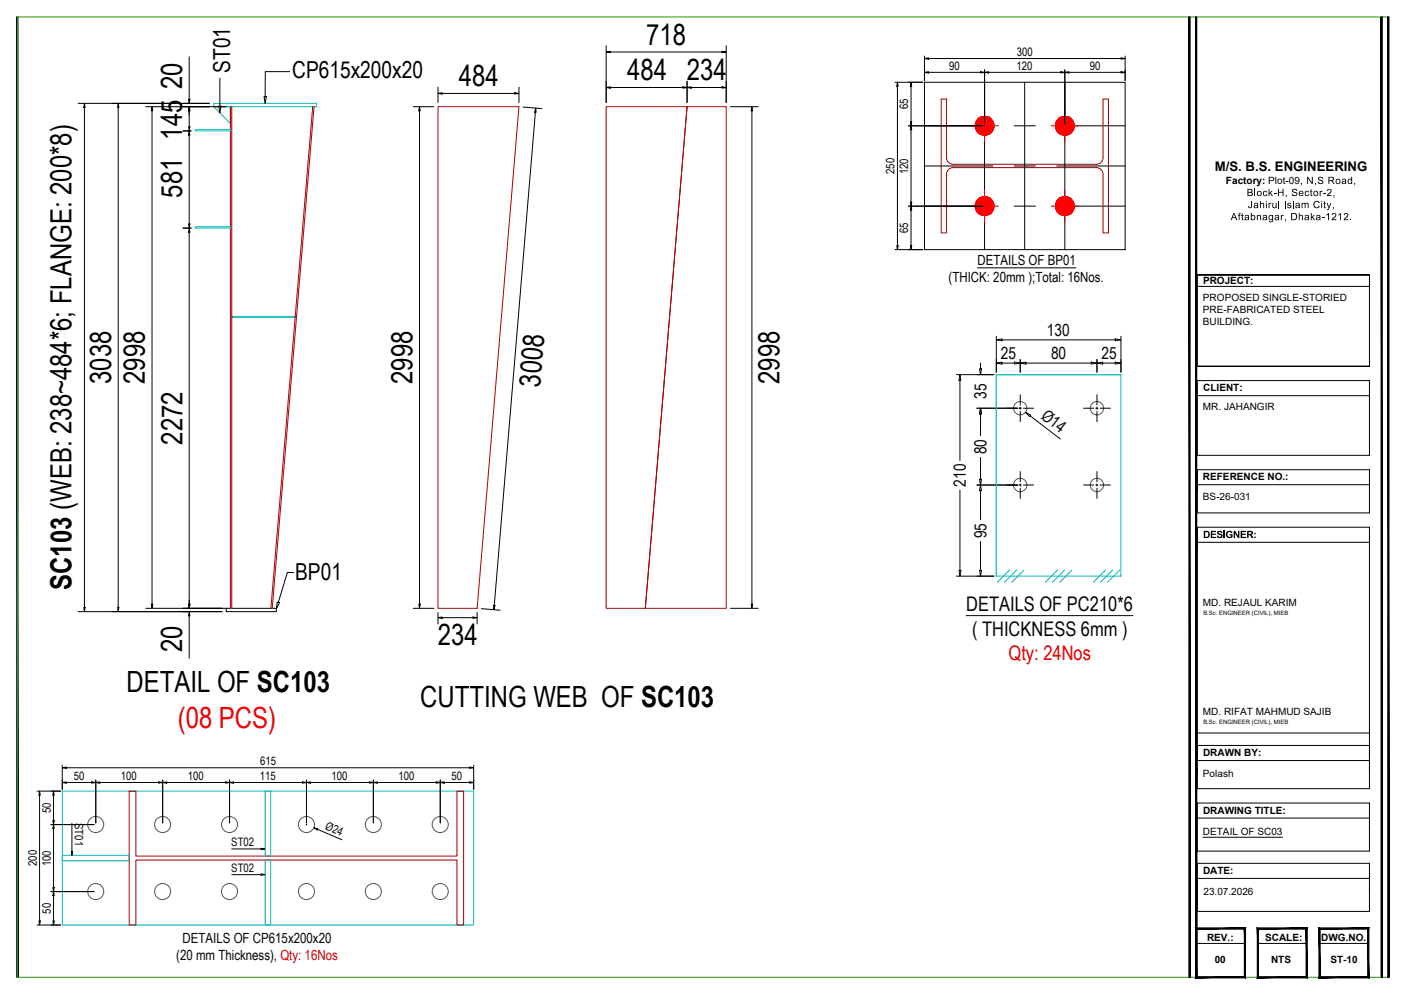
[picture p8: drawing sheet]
<svg xmlns="http://www.w3.org/2000/svg" width="420mm" height="297mm" viewBox="0 0 420 297" stroke-linecap="round" stroke-linejoin="round" font-family="sans-serif">
<!-- layer: Base plate -->
<path d="M276.5 24.6h60v50h-60zM67.6 181.8h15.1v1h-15.1z" fill="none" stroke="#000" stroke-width=".3"/>
<!-- layer: Connection Plate -->
<path d="M63.9 30.9h30.8v1h-30.8zM297.9 112h37.3v60.2h-37.3zM301.9 170.4l-3.6 3.6M304.1 170.4l-3.7 3.6M306.2 170.4l-3.6 3.6M316.3 170.4l-3.7 3.6M318.4 170.4l-3.7 3.6M320.5 170.4l-3.6 3.6M330.6 170.4l-3.7 3.6M332.7 170.4l-3.6 3.6M334.9 170.4l-3.7 3.6M18.6 236.4h123v40h-123z" fill="none" stroke="#00b3b3" stroke-width=".3"/>
<!-- layer: Stiffener -->
<path d="M63.9 31.9h5v5zM69.3 94.6h19v.3h-19zM79.3 236.4h1.6v19.4h-1.6zM18.6 255.6h20v1.6h-20zM79.3 257h1.6v19.4h-1.6z" fill="none" stroke="#008ab8" stroke-width=".3"/>
<!-- layer: 000 Steel Column -->
<path d="M68.9 31.9v149.9M69.3 31.9v149.9M93.5 31.9l-12.5 149.9M93.9 31.9l-12.5 149.9M131 31.9h24.2l-12.5 149.9h-11.7zM181.3 31.9h24.2l-12.5 149.9h-11.7zM205.5 31.9h11.7v149.9h-24.2zM327.9 49.1a2 2 0 0 0 2-2v-17.5h1.6v40h-1.6v-17.5a2 2 0 0 0-2-2M327.9 49.1h-42.9a1.96 1.96 0 0 1-1.9-2v-17.5h-1.6v40h1.6v-17.5a1.96 1.96 0 0 1 1.9-2h42.9M38.6 236.4h2v19.4h96.1v-19.4h1.9v40h-1.9v-19.4h-96.1v19.4h-2z" fill="none" stroke="#a30000" stroke-width=".3"/>
<!-- layer: Purlin Cleat -->
<path d="M58.4 38.7h10.5v.4h-10.5zM58.4 67.8h10.5v.4h-10.5z" fill="none" stroke="#0cc" stroke-width=".3"/>
<!-- layer: 0 -->
<g fill="none" stroke="#000" stroke-width=".3">
<path d="M181.3 15.5l1.2-.2v.5zM215.9 15.3l1.3 .2-1.3 .3zM276.5 17.5l1.2-.2v.4zM335.3 17.3l1.2 .2-1.2 .2zM25.3 30.9l.2 1.2h-.5zM35.3 30.9l.3 1.2h-.4zM45.5 31.9l.2 1.2h-.4zM56.4 37.9h.4l-.2 1.2zM56.4 29.6h.4l-.2 1.3zM56.6 39.1l.2 1.3h-.4zM56.6 31.9l.2 1.2h-.4zM65.4 31.7h.7l-.4 2z"/>
<path d="M65.8 23.4l-.1 8.3M79 28.9h.6l-.3 2zM86.6 21.4h-7.3v7.5M125.5 31.9l.2 1.2h-.5zM131 27.9l1.2-.2v.4zM153.9 27.7l1.3 .2-1.3 .2zM160.2 32.3l.1 1.3-.4-.1zM181.3 26.1l1.2-.2v.5zM204.2 25.9l1.3 .2-1.3 .3zM205.5 26.1l1.2-.2v.5zM215.9 25.9l1.3 .2-1.3 .3zM224.9 31.9l.2 1.2h-.5z"/>
<path d="M268.4 24.6l.2 1.2h-.4zM272.2 36.4h.4l-.2 1.2zM272.4 37.6l.2 1.2h-.4zM272.4 24.6l.2 1.2h-.4zM276.5 21.6l1.2-.2v.4zM293.2 21.4l1.2 .2-1.2 .2zM294.4 21.6l1.2-.2v.4zM317.2 21.4l1.2 .2-1.2 .2zM318.4 21.6l1.2-.2v.4zM335.3 21.4l1.2 .2-1.2 .2zM56.4 66.9h.4l-.2 1.3zM56.6 68.2l.2 1.2h-.4z"/>
<path d="M268.2 73.4h.4l-.2 1.2zM272.2 73.4h.4l-.2 1.2zM272.2 60.4h.4l-.2 1.2zM272.4 61.6l.2 1.2h-.4zM82.9 179.9l.6 .2-.8 1.8zM87.8 171.1h-1.9l-2.7 8.9M25 181.5h.5l-.2 1.3zM35.2 181.5h.4l-.3 1.3zM45.3 180.5h.4l-.2 1.3zM56.4 180.5h.4l-.2 1.3zM56.6 182.8l.2 1.2h-.4zM125.2 180.5h.5l-.2 1.3z"/>
<path d="M131 184.6l1.2-.2v.4zM141.4 184.4l1.3 .2-1.3 .2zM147.6 180.9l.4 .1-.3 1.2zM224.6 180.5h.5l-.2 1.3z"/>
</g>
<!-- layer: DIM -->
<g fill="none" stroke="#000" stroke-width=".3">
<path d="M56.6 17v12.6M181.3 13.7v16.9M182.5 15.5h33.4M217.2 13.7v16.9M276.5 16.7v7.4M277.7 17.5h57.6M336.5 16.7v7.4M23.4 30.9h39.3M25.3 32.1v149.4M35.3 32.1v149.4M43.6 31.9h24M45.5 33.1v147.4"/>
<path d="M54.7 39.1h2.5M56.6 33.1v4.8M123.6 31.9h6.1M125.5 33.1v147.4M131 26v4.6M132.2 27.9h21.7M155.2 26v4.6M156.4 32l5.7 .5M160.1 33.6l-12.3 147.4M182.5 26.1h21.7M205.5 24.3v6.3M206.7 26.1h9.2"/>
<path d="M218.4 31.9h8.3M224.9 33.1v147.4M267.6 24.6h8.3M268.4 25.8v47.6M271.7 37.6h22.2M272.4 25.8v10.6M272.4 38.8v21.6M277.7 21.6h15.5M294.4 20.9v16.2M295.6 21.6h21.6M318.4 20.9v16.2M319.6 21.6h15.7"/>
<path d="M56.6 40.4v26.5M54.7 68.2h2.5M56.6 69.4v111.1M267.6 74.6h8.3M271.7 61.6h22.2M272.4 62.8v10.6M292.3 80h29.4M23.4 182.8h43M43.6 181.8h24M56.6 184v12.7M123.6 181.8h6.1M131 183v3.5"/>
<path d="M132.2 184.6h9.2M142.7 183v3.5M143.9 181.9l5.7 .5M218.4 181.8h8.3"/>
</g>
<!-- layer: Center line -->
<g fill="none" stroke="#000" stroke-width=".3">
<path d="M276.5 37.6h20.4M294.4 24.6v50M303.3 37.6h6.3M306.4 24.6v50M316 37.6h20.5M318.4 24.6v50M276.5 49.6h20.4M303.3 49.6h6.3M316 49.6h20.5M276.5 61.6h20.4M303.3 61.6h6.3M316 61.6h20.5"/>
<path d="M305.1 118v3M328 118v3M301.1 122h3M304.8 122h.6M305.1 121.7v.6M305.1 122.9v3.1M306 122h3.1M324 122h3.1M327.7 122h.7M328 121.7v.6M328 122.9v3.1M329 122h3.1"/>
<path d="M301.1 144.9h3M304.8 144.9h.6M305.1 140.9v3.1M305.1 144.6v.7M305.1 145.9v3.1M306 144.9h3.1M324 144.9h3.1M327.7 144.9h.7M328 140.9v3.1M328 144.6v.7M328 145.9v3.1M329 144.9h3.1"/>
</g>
<!-- layer: Anchor bolt -->
<g fill="none" stroke="#f00" stroke-width=".3">
<path d="M290.3 37.6h8.3M294.4 32.8v9.6M314.3 37.6h8.3M318.4 32.8v9.6M294.4 56.8v9.6M318.4 56.8v9.6M290.3 61.6h8.3M314.3 61.6h8.3"/>
<circle cx="294.4" cy="37.6" r="2.8"/>
<circle cx="318.4" cy="37.6" r="2.8"/>
<circle cx="294.4" cy="61.6" r="2.8"/>
<circle cx="318.4" cy="61.6" r="2.8"/>
</g>
<g fill="#f00" stroke="#f00" stroke-width=".3">
<path d="M318.2 58.8h.6z"/>
<path d="M317.8 64.3h1.2z"/>
<path d="M294.2 58.8h.6z"/>
<path d="M293.8 64.3h1.2z"/>
<path d="M318.2 34.8h.6z"/>
<path d="M317.8 40.3h1.2z"/>
<path d="M294.2 34.8h.6z"/>
<path d="M293.8 40.3h1.2z"/>
<path d="M317.8 58.9l1-.1zM317.8 58.9h1.2z"/>
<path d="M317.6 58.9h1.4zM317.6 58.9h1.7z"/>
<path d="M317.4 59l1.9-.1zM317.4 59h2z"/>
<path d="M317.2 59.1l2.2-.1zM317.2 59.1h2.5z"/>
<path d="M317 59.2l2.7-.1zM317 59.2h2.9z"/>
<path d="M316.8 59.3l3.1-.1zM316.8 59.3h3.3z"/>
<path d="M316.6 59.5l3.5-.2zM316.6 59.5h3.7z"/>
<path d="M316.4 59.7l.2-.2h3.7zM316.4 59.7h4.1l-.2-.2z"/>
<path d="M316.4 59.7h4.1l-4.2 .1zM316.3 59.8h4.3l-.1-.1z"/>
<path d="M316.3 59.8h4.3l-4.5 .2zM316.1 60h4.7l-.2-.2z"/>
<path d="M316.1 60h4.7l-4.8 .2zM316 60.2h4.9l-.1-.2z"/>
<path d="M316 60.2h4.9l-5 .2zM315.9 60.4h5.1l-.1-.2z"/>
<path d="M315.9 60.4h5.1l-5.2 .3zM315.8 60.7h5.3l-.1-.3z"/>
<path d="M315.8 60.7h5.3l-5.4 .2zM315.7 60.9h5.4v-.2z"/>
<path d="M315.7 60.9h5.4l-5.4 .2zM315.7 61.1h5.5l-.1-.2z"/>
<path d="M315.7 61.1h5.5l-5.5 .3zM315.7 61.4h5.5v-.3z"/>
<path d="M315.7 61.4h5.5l-5.6 .2zM315.6 61.6h5.6v-.2z"/>
<path d="M315.6 61.6h5.6l-5.5 .2zM315.7 61.8h5.5v-.2z"/>
<path d="M315.7 61.8h5.5l-5.5 .3zM315.7 62.1h5.5v-.3z"/>
<path d="M315.7 62.1h5.5l-5.5 .2zM315.7 62.3h5.4l.1-.2z"/>
<path d="M315.7 62.3h5.4l-5.3 .2zM315.8 62.5h5.3v-.2z"/>
<path d="M315.8 62.5h5.3l-5.2 .2zM315.9 62.7h5.1l.1-.2z"/>
<path d="M315.9 62.7h5.1l-5 .3zM316 63h4.9l.1-.3z"/>
<path d="M316 63h4.9l-4.8 .2zM316.1 63.2h4.7l.1-.2z"/>
<path d="M316.1 63.2h4.7l-4.5 .2zM316.3 63.4h4.3l.2-.2z"/>
<path d="M316.3 63.4h4.3l-4.2 .1zM316.4 63.5h4.1l.1-.1z"/>
<path d="M316.4 63.5h4.1l-3.9 .2zM316.6 63.7h3.7l.2-.2z"/>
<path d="M316.6 63.7h3.7zM316.8 63.8l3.5-.1z"/>
<path d="M316.8 63.8h3.3zM317 64l3.1-.2z"/>
<path d="M317 64h2.9zM317.2 64.1l2.7-.1z"/>
<path d="M317.2 64.1h2.5zM317.4 64.2l2.3-.1z"/>
<path d="M317.4 64.2h2zM317.6 64.3l1.8-.1z"/>
<path d="M317.6 64.3h1.7zM317.8 64.3h1.5z"/>
<path d="M318.2 64.4l.8-.1zM318.2 64.4h.6z"/>
<path d="M293.8 58.9l1-.1zM293.8 58.9h1.2z"/>
<path d="M293.6 58.9h1.4zM293.6 58.9h1.7z"/>
<path d="M293.4 59l1.9-.1zM293.4 59h2z"/>
<path d="M293.2 59.1l2.2-.1zM293.2 59.1h2.5z"/>
<path d="M293 59.2l2.7-.1zM293 59.2h2.9z"/>
<path d="M292.8 59.3l3.1-.1zM292.8 59.3h3.3z"/>
<path d="M292.6 59.5l3.5-.2zM292.6 59.5h3.7z"/>
<path d="M292.6 59.5h3.7l-3.9 .2zM292.4 59.7h4.1l-.2-.2z"/>
<path d="M292.4 59.7h4.1l-4.3 .1zM292.2 59.8h4.4l-.1-.1z"/>
<path d="M292.2 59.8h4.4l-4.5 .2zM292.1 60h4.7l-.2-.2z"/>
<path d="M292.1 60h4.7l-4.8 .2zM292 60.2h4.9l-.1-.2z"/>
<path d="M292 60.2h4.9l-5 .2zM291.9 60.4h5.1l-.1-.2z"/>
<path d="M291.9 60.4h5.1l-5.2 .3zM291.8 60.7h5.3l-.1-.3z"/>
<path d="M291.8 60.7h5.3l-5.4 .2zM291.7 60.9h5.4v-.2z"/>
<path d="M291.7 60.9h5.4l-5.4 .2zM291.7 61.1h5.5l-.1-.2z"/>
<path d="M291.7 61.1h5.5l-5.5 .3zM291.7 61.4h5.5v-.3z"/>
<path d="M291.7 61.4h5.5l-5.6 .2zM291.6 61.6h5.6v-.2z"/>
<path d="M291.6 61.6h5.6l-5.5 .2zM291.7 61.8h5.5v-.2z"/>
<path d="M291.7 61.8h5.5l-5.5 .3zM291.7 62.1h5.5v-.3z"/>
<path d="M291.7 62.1h5.5l-5.5 .2zM291.7 62.3h5.4l.1-.2z"/>
<path d="M291.7 62.3h5.4l-5.3 .2zM291.8 62.5h5.3v-.2z"/>
<path d="M291.8 62.5h5.3l-5.2 .2zM291.9 62.7h5.1l.1-.2z"/>
<path d="M291.9 62.7h5.1l-5 .3zM292 63h4.9l.1-.3z"/>
<path d="M292 63h4.9l-4.8 .2zM292.1 63.2h4.7l.1-.2z"/>
<path d="M292.1 63.2h4.7l-4.6 .2zM292.2 63.4h4.4l.2-.2z"/>
<path d="M292.2 63.4h4.4l-4.2 .1zM292.4 63.5h4.1l.1-.1z"/>
<path d="M292.4 63.5h4.1l-3.9 .2zM292.6 63.7h3.7l.2-.2z"/>
<path d="M292.6 63.7h3.7zM292.8 63.8l3.5-.1z"/>
<path d="M292.8 63.8h3.3zM293 64l3.1-.2z"/>
<path d="M293 64h2.9zM293.2 64.1l2.7-.1z"/>
<path d="M293.2 64.1h2.5zM293.4 64.2l2.3-.1z"/>
<path d="M293.4 64.2h2zM293.6 64.3l1.8-.1z"/>
<path d="M293.6 64.3h1.7zM293.8 64.3h1.5z"/>
<path d="M294.2 64.4l.8-.1zM294.2 64.4h.6z"/>
<path d="M317.8 34.8h1zM317.8 34.8h1.2z"/>
<path d="M317.6 34.9l1.4-.1zM317.6 34.9h1.7z"/>
<path d="M317.4 35l1.9-.1zM317.4 35h2z"/>
<path d="M317.2 35.1l2.2-.1zM317.2 35.1h2.5z"/>
<path d="M317 35.2l2.7-.1zM317 35.2h2.9z"/>
<path d="M316.8 35.3l3.1-.1zM316.8 35.3h3.3z"/>
<path d="M316.6 35.5l3.5-.2zM316.6 35.5h3.7z"/>
<path d="M316.6 35.5h3.7l-3.9 .2zM316.4 35.7h4.1l-.2-.2z"/>
<path d="M316.4 35.7h4.1l-4.2 .1zM316.3 35.8h4.3l-.1-.1z"/>
<path d="M316.3 35.8h4.3l-4.5 .2zM316.1 36h4.7l-.2-.2z"/>
<path d="M316.1 36h4.7l-4.8 .2zM316 36.2h4.9l-.1-.2z"/>
<path d="M316 36.2h4.9l-5 .2zM315.9 36.4h5.1l-.1-.2z"/>
<path d="M315.9 36.4h5.1l-5.2 .3zM315.8 36.7h5.3l-.1-.3z"/>
<path d="M315.8 36.7h5.3l-5.4 .2zM315.7 36.9h5.4v-.2z"/>
<path d="M315.7 36.9h5.4l-5.4 .2zM315.7 37.1h5.5l-.1-.2z"/>
<path d="M315.7 37.1h5.5l-5.5 .2zM315.7 37.3h5.5v-.2z"/>
<path d="M315.7 37.3h5.5l-5.6 .3zM315.6 37.6h5.6v-.3z"/>
<path d="M315.6 37.6h5.6l-5.5 .2zM315.7 37.8h5.5v-.2z"/>
<path d="M315.7 37.8h5.5l-5.5 .3zM315.7 38.1h5.5v-.3z"/>
<path d="M315.7 38.1h5.5l-5.5 .2zM315.7 38.3h5.4l.1-.2z"/>
<path d="M315.7 38.3h5.4l-5.3 .2zM315.8 38.5h5.3v-.2z"/>
<path d="M315.8 38.5h5.3l-5.2 .2zM315.9 38.7h5.1l.1-.2z"/>
<path d="M315.9 38.7h5.1l-5 .3zM316 39h4.9l.1-.3z"/>
<path d="M316 39h4.9l-4.8 .2zM316.1 39.2h4.7l.1-.2z"/>
<path d="M316.1 39.2h4.7l-4.5 .2zM316.3 39.4h4.3l.2-.2z"/>
<path d="M316.3 39.4h4.3l-4.2 .1zM316.4 39.5h4.1l.1-.1z"/>
<path d="M316.4 39.5h4.1l-3.9 .2zM316.6 39.7h3.7l.2-.2z"/>
<path d="M316.6 39.7h3.7zM316.8 39.8l3.5-.1z"/>
<path d="M316.8 39.8h3.3zM317 40l3.1-.2z"/>
<path d="M317 40h2.9zM317.2 40.1l2.7-.1z"/>
<path d="M317.2 40.1h2.5zM317.4 40.2l2.3-.1z"/>
<path d="M317.4 40.2h2zM317.6 40.3l1.8-.1z"/>
<path d="M317.6 40.3h1.7zM317.8 40.3h1.5z"/>
<path d="M318.2 40.4l.8-.1zM318.2 40.4h.6z"/>
<path d="M293.8 34.8h1zM293.8 34.8h1.2z"/>
<path d="M293.6 34.9l1.4-.1zM293.6 34.9h1.7z"/>
<path d="M293.4 35l1.9-.1zM293.4 35h2z"/>
<path d="M293.2 35.1l2.2-.1zM293.2 35.1h2.5z"/>
<path d="M293 35.2l2.7-.1zM293 35.2h2.9z"/>
<path d="M292.8 35.3l3.1-.1zM292.8 35.3h3.3z"/>
<path d="M292.6 35.5l3.5-.2zM292.6 35.5h3.7z"/>
<path d="M292.6 35.5h3.7l-3.9 .2zM292.4 35.7h4.1l-.2-.2z"/>
<path d="M292.4 35.7h4.1l-4.3 .1zM292.2 35.8h4.4l-.1-.1z"/>
<path d="M292.2 35.8h4.4l-4.5 .2zM292.1 36h4.7l-.2-.2z"/>
<path d="M292.1 36h4.7l-4.8 .2zM292 36.2h4.9l-.1-.2z"/>
<path d="M292 36.2h4.9l-5 .2zM291.9 36.4h5.1l-.1-.2z"/>
<path d="M291.9 36.4h5.1l-5.2 .3zM291.8 36.7h5.3l-.1-.3z"/>
<path d="M291.8 36.7h5.3l-5.4 .2zM291.7 36.9h5.4v-.2z"/>
<path d="M291.7 36.9h5.4l-5.4 .2zM291.7 37.1h5.5l-.1-.2z"/>
<path d="M291.7 37.1h5.5l-5.5 .2zM291.7 37.3h5.5v-.2z"/>
<path d="M291.7 37.3h5.5l-5.6 .3zM291.6 37.6h5.6v-.3z"/>
<path d="M291.6 37.6h5.6l-5.5 .2zM291.7 37.8h5.5v-.2z"/>
<path d="M291.7 37.8h5.5l-5.5 .3zM291.7 38.1h5.5v-.3z"/>
<path d="M291.7 38.1h5.5l-5.5 .2zM291.7 38.3h5.4l.1-.2z"/>
<path d="M291.7 38.3h5.4l-5.3 .2zM291.8 38.5h5.3v-.2z"/>
<path d="M291.8 38.5h5.3l-5.2 .2zM291.9 38.7h5.1l.1-.2z"/>
<path d="M291.9 38.7h5.1l-5 .3zM292 39h4.9l.1-.3z"/>
<path d="M292 39h4.9l-4.8 .2zM292.1 39.2h4.7l.1-.2z"/>
<path d="M292.1 39.2h4.7l-4.6 .2zM292.2 39.4h4.4l.2-.2z"/>
<path d="M292.2 39.4h4.4l-4.2 .1zM292.4 39.5h4.1l.1-.1z"/>
<path d="M292.4 39.5h4.1l-3.9 .2zM292.6 39.7h3.7l.2-.2z"/>
<path d="M292.6 39.7h3.7zM292.8 39.8l3.5-.1z"/>
<path d="M292.8 39.8h3.3zM293 40l3.1-.2z"/>
<path d="M293 40h2.9zM293.2 40.1l2.7-.1z"/>
<path d="M293.2 40.1h2.5zM293.4 40.2l2.3-.1z"/>
<path d="M293.4 40.2h2zM293.6 40.3l1.8-.1z"/>
<path d="M293.6 40.3h1.7zM293.8 40.3h1.5z"/>
<path d="M294.2 40.4l.8-.1zM294.2 40.4h.6z"/>
</g>
<g fill="none" stroke="#545454" stroke-width=".3">
<circle cx="305.1" cy="122" r="2"/>
<circle cx="328" cy="122" r="2"/>
<circle cx="305.1" cy="144.9" r="2"/>
<circle cx="328" cy="144.9" r="2"/>
<circle cx="28.6" cy="246.4" r="2.4"/>
<circle cx="48.6" cy="246.4" r="2.4"/>
<circle cx="68.6" cy="246.4" r="2.4"/>
<circle cx="91.6" cy="246.4" r="2.4"/>
<circle cx="111.6" cy="246.4" r="2.4"/>
<circle cx="131.6" cy="246.4" r="2.4"/>
<circle cx="28.6" cy="266.4" r="2.4"/>
<circle cx="48.6" cy="266.4" r="2.4"/>
<circle cx="68.6" cy="266.4" r="2.4"/>
<circle cx="91.6" cy="266.4" r="2.4"/>
<circle cx="111.6" cy="266.4" r="2.4"/>
<circle cx="131.6" cy="266.4" r="2.4"/>
</g>
<!-- layer: DIM STEEL -->
<g fill="none" stroke="#000a00" stroke-width=".3">
<path d="M286 112h11.2M287.1 113.7v24M293.2 108.5v1.7M297.9 100.5v10.7M299.7 108.5h3.7M299.7 101.6h33.8M305.1 107.4v3.8M306.8 108.5h19.5M328 107.4v3.8M329.8 108.5h3.7M335.2 100.5v10.7M292.1 122h12.3"/>
<path d="M293.2 123.7v6.5M293.2 136.7v6.5M305 122h.2M305.1 121.9v.2M308.1 124.3l9 6.9M287.1 146.5v24M292.1 144.9h12.3M293.2 146.6v8.7M286 172.2h11.2M293.2 161.8v8.7M288.9 184h49.9M11.1 236.4h7"/>
<path d="M11.8 237.6v37.6M16 237.6v7.6M18.6 228.7v7.2M19.8 233.8h7.6M19.8 229.4h120.6M28.6 233.1v12.8M29.8 233.8h17.6M48.6 233.1v12.8M49.8 233.8h17.6M68.6 233.1v12.8M69.9 233.8h20.5M91.7 233.1v12.8"/>
<path d="M92.8 233.8h17.6M111.7 233.1v12.8M112.8 233.8h17.7M131.7 233.1v12.8M132.8 233.8h7.6M141.6 228.7v7.2M15.3 246.4h12.8M16 247.6v17.6M91.5 246.4h.2M91.7 246.3v.2M95 247.8l7.3 3.2M11.1 276.4h7"/>
<path d="M15.3 266.4h12.8M16 267.6v7.6"/>
</g>
<!-- layer: 0 -->
<g fill="none" stroke="#000a00" stroke-width=".3">
<path d="M287.1 112l.3 1.7h-.6zM292.9 110.2h.6l-.3 1.8zM297.9 108.5l1.8-.3v.6zM297.9 101.6l1.8-.3v.5zM303.4 108.2l1.7 .3-1.7 .3zM305.1 108.5l1.7-.3v.6zM326.3 108.2l1.7 .3-1.7 .3zM328 108.5l1.8-.3v.6zM333.5 108.2l1.7 .3-1.7 .3zM333.5 101.3l1.7 .3-1.7 .2zM293.2 122l.3 1.7h-.6zM306.7 123.2l1.5 .8-.3 .5z"/>
<path d="M292.9 143.2h.6l-.3 1.7zM293.2 144.9l.3 1.7h-.6zM286.8 170.5h.6l-.3 1.7zM292.9 170.5h.6l-.3 1.7zM11.8 236.4l.2 1.2h-.4zM16 236.4l.2 1.2h-.4zM18.6 233.8l1.2-.2v.4zM18.6 229.4l1.2-.2v.4zM27.4 233.6l1.2 .2-1.2 .2zM28.6 233.8l1.2-.2v.4zM47.4 233.6l1.2 .2-1.2 .2zM48.6 233.8l1.2-.2v.4z"/>
<path d="M67.4 233.6l1.2 .2-1.2 .2zM68.6 233.8l1.3-.2v.4zM90.4 233.6l1.3 .2-1.3 .2zM91.7 233.8l1.1-.2v.4zM110.4 233.6l1.3 .2-1.3 .2zM111.7 233.8l1.1-.2v.4zM130.5 233.6l1.2 .2-1.2 .2zM131.7 233.8l1.1-.2v.4zM140.4 233.6l1.2 .2-1.2 .2zM140.4 229.2l1.2 .2-1.2 .2zM15.8 245.2h.4l-.2 1.2zM16 246.4l.2 1.2h-.4z"/>
<path d="M21.3 254.5h.4l-.2 1.1zM21.5 246.1v8.4M69.3 253.7h8.8M78.1 253.5l1.2 .2-1.2 .2zM93.9 247.4l1.1 .3-.1 .3zM11.6 275.2h.4l-.2 1.2zM15.8 265.2h.4l-.2 1.2zM15.8 275.2h.4l-.2 1.2zM16 266.4l.2 1.2h-.4zM69.3 261.4h8.8M78.1 261.2l1.2 .2-1.2 .2z"/>
</g>
<!-- layer: CLEAT -->
<path d="M335.2 112h-37.3v60.2" fill="none" stroke="#0ff" stroke-width=".3"/>
<!-- layer: Template -->
<g fill="#000" stroke="#000" stroke-width=".3">
<path d="M5 5.1v286.9h.4zM5 5.1h.4v286.9z"/>
<path d="M355.5 5.1v286.9h.4zM355.5 5.1h.4v286.9z"/>
<path d="M357.5 5.1v286.9h.4zM357.5 5.1h.4v286.9z"/>
<path d="M357.9 291.9l-.4 .3 14.6-.3zM357.5 292.2l14.6-.3 .4 .3zM372.1 277.7v14.2l.4 .3zM372.1 277.7l.4-.4v14.9zM357.9 277.7h14.2l.4-.4zM357.5 277.3h15l-14.6 .4zM357.5 277.3l.4 14.6v-14.2zM357.5 277.3l.4 14.6-.4 .3z"/>
<path d="M376.3 291.9l-.3 .3 14.6-.3zM376 292.2l14.6-.3 .3 .3zM390.6 277.7v14.2l.3 .3zM390.6 277.7l.3-.4v14.9zM376.3 277.7h14.3l.3-.4zM376 277.3h14.9l-14.6 .4zM376 277.3l.3 14.6v-14.2zM376 277.3l.3 14.6-.3 .3z"/>
<path d="M394.8 291.9l-.4 .3 14.6-.3zM394.4 292.2l14.6-.3 .4 .3zM409 277.7v14.2l.4 .3zM409 277.7l.4-.4v14.9zM394.8 277.7h14.2l.4-.4zM394.4 277.3h15l-14.6 .4zM394.4 277.3l.4 14.6v-14.2zM394.4 277.3l.4 14.6-.4 .3z"/>
<path d="M413 5.1v286.9h.4zM413 5.1h.4v286.9z"/>
<path d="M415 5.1v286.9h.4zM415 5.1h.4v286.9z"/>
</g>
<path d="M5.2 5.1h410v286.9h-410z" fill="none" stroke="#259500" stroke-width=".3"/>
<g fill="none" stroke="#000" stroke-width=".3">
<path d="M358.1 82.2h51.4h-51.4v27.3M358.1 85.6h51.4M409.5 82.2v27.3M358.1 113.7h51.4v22.4h-51.4zM358.1 118.2h51.4M409.5 109.5h-51.4h51.4M358.1 157.6v78.1h51.4v-12.9h-51.4M358.1 140.4v12.9h51.4v-12.9h-51.4v6.6M358.1 144.9h51.4M358.1 164.2v-6.6h51.4v68.6M358.1 162.1h51.4M358.1 219h51.4"/>
<path d="M358.1 240h51.4v14.3h-51.4zM358.1 227.3h51.4M409.5 229.7v1.2M358.1 258h51.4v14.4h-51.4zM358.1 244.5h51.4M359.7 250.2h23.8M358.1 262.5h51.4M357.7 281.9h14.6M376.2 281.9h14.5M394.6 281.9h14.6"/>
</g>
<g fill="#000">
<path d="M375.1 159.2h.4v.4h-.4zM375.1 160.4h.4v.4h-.4z"/>
<path d="M372.9 158.6l1.3 .1 .4 .2 .1 .6-.6 .3 .8 1h-.5l-.9-.9h-.1v.9h-.5zM373.4 159v.5l.8-.1-.1-.4z"/>
</g>
<!-- layer: 0 -->
<path d="M397 56.6l.7-.2 .4 .3v.7l-.9 .9h1v.3h-1.4l1.1-1.5-.3-.5-.3 .1-.2 .4h-.2zM398.8 58.3h.3l-.3 .7zM405 54.7h.3l-.3 .7zM396.7 60.6h.3l.4 1.3 .5-1.3h.2l-.6 1.8-.4 .4-.3-.3h.4l.1-.3zM398.6 61.9h.3l-.3 .7zM402 63.8l.7-.1 .5 .3v.5l-1 1h1v.3h-1.4l1.1-1.5-.3-.4-.8 .4zM403.8 65.5h.3v.3h-.3z" fill="#000"/>
<g font-size="8.7">
<text x="193.3" y="13.4">718</text>
<text x="54.5" y="26.6" transform="rotate(-90 54.5 26.6)">20</text>
<text x="137.2" y="25.8">484</text>
<text x="187.5" y="24">484</text>
<text x="205.4" y="24">234</text>
<text x="54.5" y="41.7" transform="rotate(-90 54.5 41.7)">145</text>
<text x="54.5" y="59.1" transform="rotate(-90 54.5 59.1)">581</text>
<text x="33.2" y="114.8" transform="rotate(-90 33.2 114.8)">3038</text>
<text x="43.3" y="114.7" transform="rotate(-90 43.3 114.7)">2998</text>
<text x="123.3" y="114.7" transform="rotate(-90 123.3 114.7)">2998</text>
<text x="161.5" y="115.9" transform="rotate(-85 161.5 115.9)">3008</text>
<text x="233.1" y="114.7" transform="rotate(-90 233.1 114.7)">2998</text>
<text x="54.6" y="132.8" transform="rotate(-90 54.6 132.8)">2272</text>
<text x="21.4" y="176.3" transform="rotate(-90 21.4 176.3)">SC103 (WEB: 238~484*6; FLANGE: 200*8)</text>
<text x="54.5" y="194.9" transform="rotate(-90 54.5 194.9)">20</text>
<text x="130.9" y="192.9">234</text>
<text x="37.8" y="206.9">DETAIL OF SC103</text>
<text x="125.7" y="211.3">CUTTING WEB OF SC103</text>
</g>
<text font-size="8.7" fill="#f00" x="53.1" y="217.4">(08 PCS)</text>
<g font-size="7">
<text x="68.9" y="21.7" transform="rotate(-90 68.9 21.7)">ST01</text>
<text x="87.4" y="23.4">CP615x200x20</text>
<text x="88.3" y="173.3">BP01</text>
</g>
<g font-size="6" fill="#000a00">
<text x="288.9" y="182.7">DETAILS OF PC210*6</text>
<text x="290.7" y="189.9">( THICKNESS 6mm )</text>
</g>
<text font-size="6" fill="#f00" x="301.6" y="197.2">Qty: 24Nos</text>
<g font-size="5" fill="#000a00">
<text x="313" y="100.3">130</text>
<text x="299.3" y="107.3">25</text>
<text x="314.3" y="107.3">80</text>
<text x="329.4" y="107.3">25</text>
<text x="295" y="119.3" transform="rotate(-90 295 119.3)">35</text>
<text x="311" y="124.8" transform="rotate(37 311 124.8)">Ø14</text>
<text x="295" y="135.7" transform="rotate(-90 295 135.7)">80</text>
<text x="288.8" y="145.4" transform="rotate(-90 288.8 145.4)">210</text>
<text x="295" y="160.8" transform="rotate(-90 295 160.8)">95</text>
</g>
<g font-size="4.2">
<text x="292.3" y="79.1">DETAILS OF BP01</text>
<text x="283.7" y="84.2">(THICK: 20mm );Total: 16Nos.</text>
</g>
<g font-size="4.2" fill="#000a00">
<text x="54.6" y="281.8">DETAILS OF CP615x200x20</text>
<text x="52.7" y="286.9">(20 mm Thickness), Qty: 16Nos</text>
</g>
<text font-size="3.9" x="363.3" y="51.1">M/S. B.S. ENGINEERING</text>
<g font-size="3.5">
<text x="304.1" y="16.6">300</text>
<text x="283.9" y="20.8">90</text>
<text x="304" y="20.8">120</text>
<text x="325.9" y="20.8">90</text>
<text x="271.6" y="32.7" transform="rotate(-90 271.6 32.7)">65</text>
<text x="267.5" y="52" transform="rotate(-90 267.5 52)">250</text>
<text x="271.6" y="52.1" transform="rotate(-90 271.6 52.1)">120</text>
<text x="271.6" y="69.7" transform="rotate(-90 271.6 69.7)">65</text>
</g>
<g font-size="3.5" fill="#000a00">
<text x="22.1" y="233">50</text>
<text x="36.2" y="233">100</text>
<text x="56.2" y="233">100</text>
<text x="77.7" y="233">115</text>
<text x="77.8" y="228.6">615</text>
<text x="99.2" y="233">100</text>
<text x="119.2" y="233">100</text>
<text x="135.1" y="233">50</text>
<text x="15.2" y="243" transform="rotate(-90 15.2 243)">50</text>
<text x="22.4" y="245.9" transform="rotate(90 22.4 245.9)">ST01</text>
<text x="97" y="247.7" transform="rotate(23 97 247.7)">Ø24</text>
<text x="69.2" y="252.9">ST02</text>
<text x="11" y="258.8" transform="rotate(-90 11 258.8)">200</text>
<text x="15.2" y="258.9" transform="rotate(-90 15.2 258.9)">100</text>
<text x="69.2" y="260.5">ST02</text>
<text x="15.2" y="273" transform="rotate(-90 15.2 273)">50</text>
</g>
<g font-size="3">
<text x="366.6" y="55">Factory: Plot-09</text>
<text x="372.8" y="58.6">Block-H, Sector-2,</text>
<text x="388.7" y="55">, N,S Road,</text>
<text x="368" y="65.8">Aftabnagar, Dhaka-1212.</text>
<text x="373.2" y="62.2">Jahirul Islam City,</text>
<text x="359.7" y="90">PROPOSED SINGLE-STORIED</text>
<text x="359.8" y="84.8">PROJECT:</text>
<text x="359.7" y="93.6">PRE-FABRICATED STEEL</text>
<text x="359.7" y="97.2">BUILDING.</text>
<text x="359.8" y="117">CLIENT:</text>
<text x="359.7" y="122.6">MR. JAHANGIR</text>
<text x="359.7" y="143.6">REFERENCE NO.:</text>
<text x="359.7" y="149.3">BS-26-031</text>
<text x="359.8" y="160.8">DESIGNER:</text>
<text x="359.7" y="181.2">MD. REJAUL KARIM</text>
<text x="359.7" y="213.7">MD. RIFAT MAHMUD SAJIB</text>
<text x="359.8" y="226">DRAWN BY:</text>
<text x="359.7" y="232.3">Polash</text>
<text x="359.8" y="243.2">DRAWING TITLE:</text>
<text x="359.7" y="249.6">DETAIL OF SC03</text>
<text x="359.8" y="261.2">DATE:</text>
<text x="359.9" y="267.6">23.07.2026</text>
<text x="361" y="281.1">REV.:</text>
<text x="378.4" y="281.2">SCALE:</text>
<text x="395.1" y="281.2">DWG.NO.</text>
<text x="363.2" y="287.8">00</text>
<text x="380.1" y="287.9">NTS</text>
<text x="397.9" y="287.9">ST-10</text>
</g>
<g font-size="1.8">
<text x="359.9" y="183.9">B.Sc. ENGINEER (CIVIL), MIEB</text>
<text x="359.9" y="216.5">B.Sc. ENGINEER (CIVIL), MIEB</text>
</g>
</svg>
